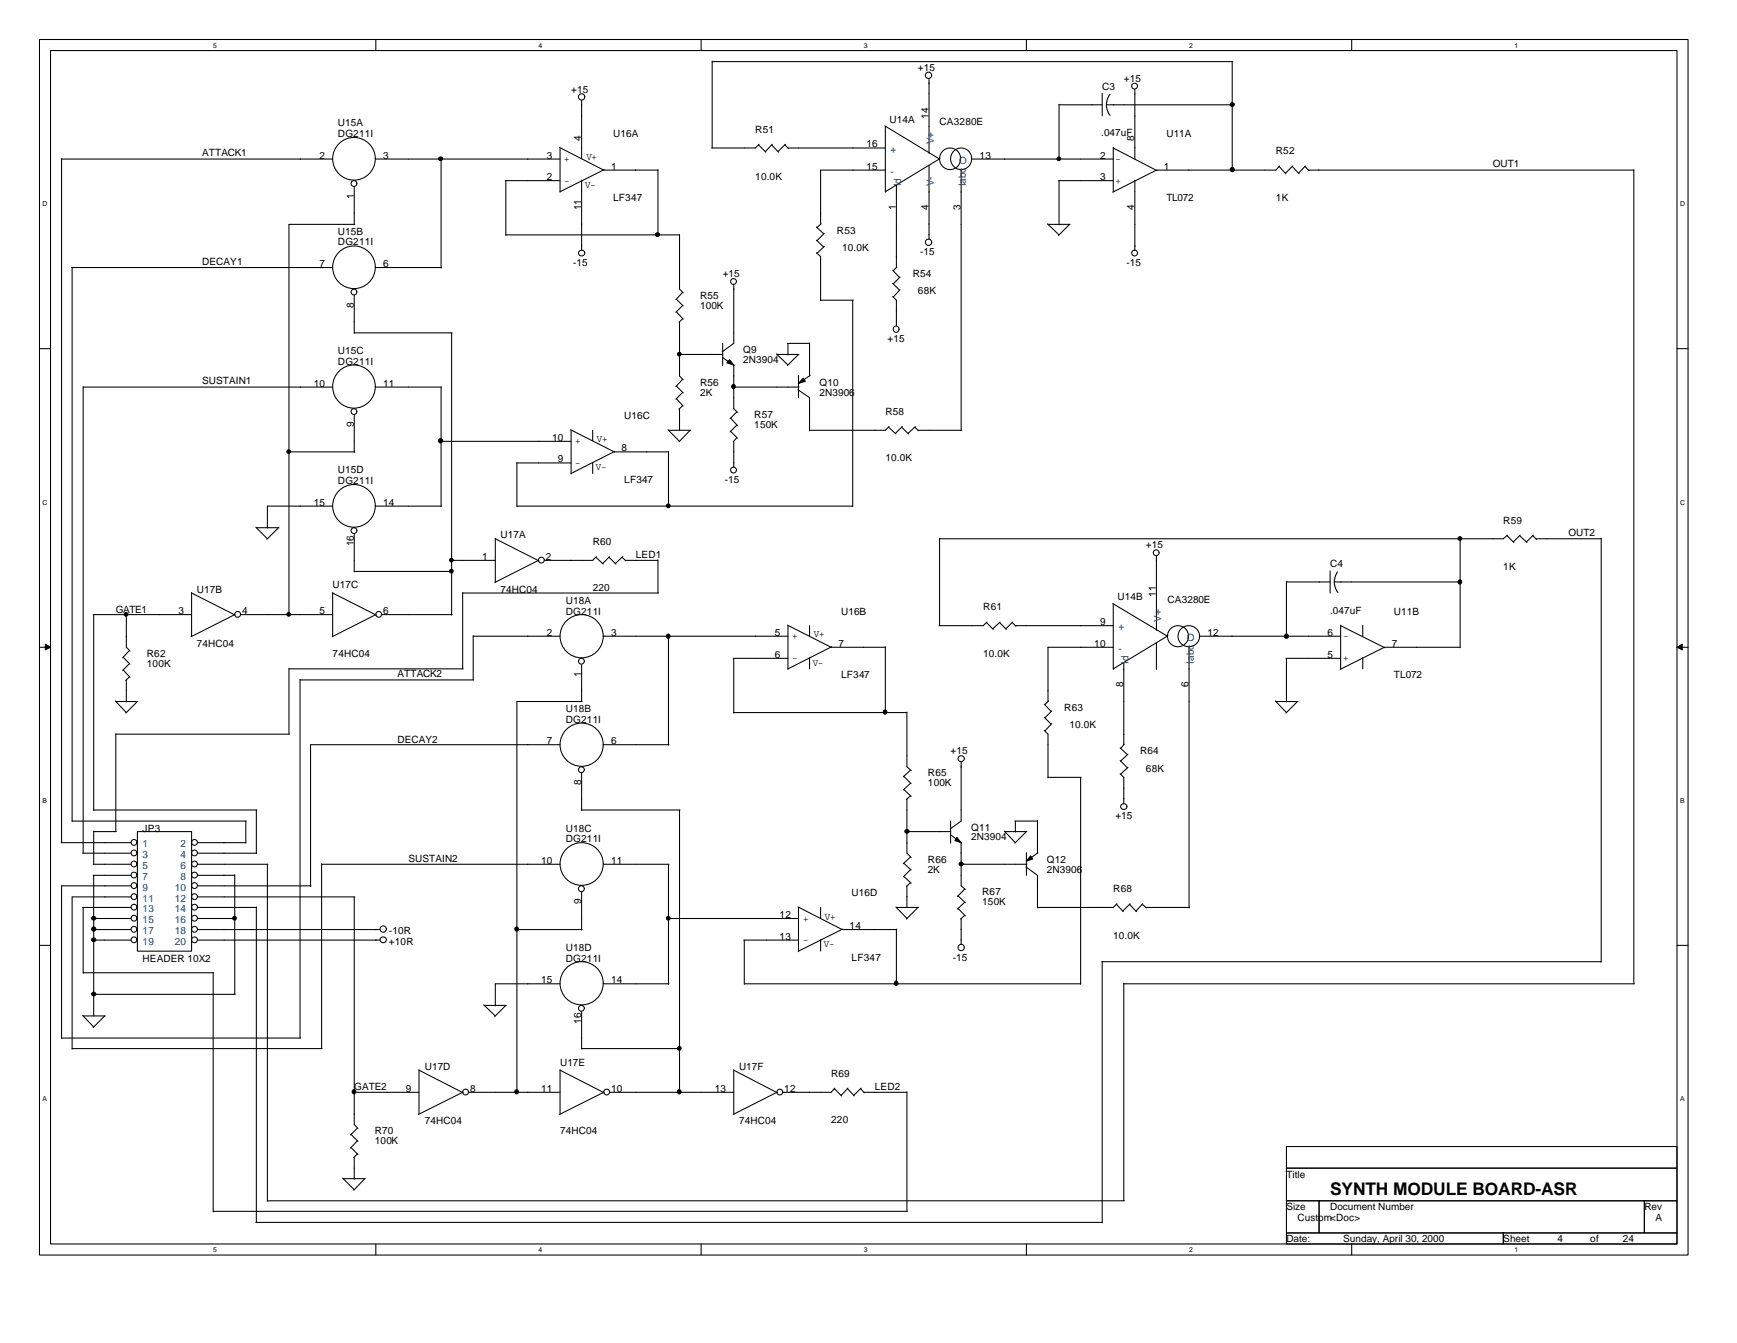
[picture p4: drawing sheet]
<svg xmlns="http://www.w3.org/2000/svg" width="279mm" height="216mm" viewBox="0 0 279 216" stroke-linecap="round" stroke-linejoin="round" font-family="sans-serif">
<g fill="none" stroke="#000" stroke-width=".17">
<path d="M6.3 6.3h265.2v195.5h-265.2zM8.1 8.1h261.6v191.9h-261.6zM60.5 6.3v1.8M93.6 16.2v9.3M112.8 6.3v1.8M114.6 9.8v14M114.6 9.9h83.7M149.4 12.7v11.9M165.1 6.3v1.8M170.3 16.8h7M170.3 16.8v8.8M177.3 15v3.6"/>
<path d="M178 16.8l.1 1.1 .5 .6M178 16.8h20.3M178.6 15.2l-.5 .6-.1 1M182.5 14.4v11.2M183 13.8a.47 .47 0 0 0-.7-.4 .47 .47 0 0 0 0 .8 .47 .47 0 0 0 .7-.4M198.2 9.9v17.5M217.4 6.3v1.8M9.9 25.6h43.6M9.9 25.5v110M57 30.1v6M57.1 36.1h-10.6v62.8M57.4 29.5a.47 .47 0 0 0-.7-.4 .47 .47 0 0 0 0 .8 .47 .47 0 0 0 .7-.4"/>
<path d="M60.4 25.5a3.4 3.4 0 0 0-5-3 3.4 3.4 0 0 0-.5 5.7 3.4 3.4 0 0 0 5.4-2l.1-.7M60.5 25.6h29.6M71 25.6v17.5M81.3 29h8.8M81.4 29v8.8M81.4 37.8h27.9M90 23.7l7.1 3.6h8.7M90.1 23.8v7.1M93.6 29v11.2M97.2 27.3l-7.1 3.5M105.8 27.3v10.5M109.3 37.7v8.8l.6 .6"/>
<path d="M122 23.3l1.2 1.2M122.1 23.2l-.6 .6h-7M124.1 23.3l1.1 1.2M124.2 23.2l-1.1 1.2M126.2 23.3l.6 .6M126.3 23.2l-1.2 1.2M126.7 23.8h15.7M131.3 38.6l1.2 1.1M131.3 36.5l1.2 1.1M132.1 36l-.7 .6M132.6 39.6l-1.2 1.1M132.6 37.5l-1.2 1.2"/>
<path d="M142.3 20.2l8.8 5.4M142.4 27.3h-10.4v8.8M142.4 20.3v10.6M144.2 29.7v13.3M149.4 26.6v11.8M151.2 25.5l-8.8 5.3M154.5 25.5a1.7 1.7 0 0 0-2.4-1.5 1.7 1.7 0 0 0-.4 2.8 1.7 1.7 0 0 0 2.8-.8v-.5M154.6 27.3v42M156.3 25.5a1.7 1.7 0 0 0-2.4-1.5 1.7 1.7 0 0 0-.4 2.8 1.7 1.7 0 0 0 2.7-.8l.1-.5M156.4 25.6h22.7M168.5 36l1.8 1.8M168.6 36.1h3.5"/>
<path d="M170.3 29h8.8M170.3 29v7.2M172 36.1l-1.7 1.7M179.1 23.7v7.1M179.1 23.8l7 3.6M182.5 29v11.2M205.7 26.8l1.1 1.1M205.8 26.7l-.6 .6h-19.2l-7 3.6M207.9 26.8l1.1 1.1M207.9 26.7l-1.1 1.2M209.9 26.8l.7 .6M210 26.7l-1.1 1.2"/>
<path d="M210.5 27.3h52.3M262.8 27.3v130.9M6.3 56h1.8M11.5 43h42M11.6 43v89.1M57 47.5v6.1M57 53.5h15.7M57.4 46.9a.47 .47 0 0 0-.7-.4 .47 .47 0 0 0 0 .8 .47 .47 0 0 0 .7-.4M60.4 42.9a3.4 3.4 0 0 0-5-3 3.4 3.4 0 0 0-.5 5.8 3.4 3.4 0 0 0 5.4-2l.1-.7M60.5 43h10.5M72.6 53.5v45.4M94.1 40.6a.48 .48 0 0 0-.5-.4 .48 .48 0 0 0-.5 .5 .48 .48 0 0 0 .5 .4l.4-.2 .1-.2"/>
<path d="M108.8 48.1l1.1 1.1M108.8 50.1l1.1 1.2M109.2 57h7M109.3 51.7v8.8l.6 .5M109.8 47l-1.1 1.2M109.8 49.1l-1.1 1.1M109.8 51.2l-.6 .6M116.2 57.5l1.9 1.3M116.2 55.2v3.6M118 45.8v9.4l-1.8 1.4M118 58.7v7l.6 .6M118.4 45.2a.47 .47 0 0 0-.7-.4 .47 .47 0 0 0 0 .8 .47 .47 0 0 0 .7-.3"/>
<path d="M124.9 56.9l1.8 1.8M125 57h3.5M126.7 55.2h3.5M126.7 55.2v1.9M128.4 57l-1.7 1.8M130.2 55.1v5.4M131.3 40.6l.7 .6v7.1M132 48.3h5.2M137.2 48.3v33.1M143.6 47.7l.6 .6v4.1M143.6 45.6l1.1 1.1M143.6 43.4l1.1 1.2"/>
<path d="M144.3 42.9l-.6 .6M144.8 46.6l-1.1 1.2M144.8 44.5l-1.1 1.1M183 40.6a.47 .47 0 0 0-.7-.3 .47 .47 0 0 0 0 .8 .47 .47 0 0 0 .7-.4M269.7 56h1.8M13.4 62.2h40.1M13.4 62.1v75.1M46.5 72.6h10.6M57 66.7v6M57.4 66.1a.47 .47 0 0 0-.7-.4 .47 .47 0 0 0 0 .8 .47 .47 0 0 0 .7-.3M60.5 62.2h10.5M71 71h20.9"/>
<path d="M71 62.2v19.2M83.1 74.4h8.8M83.1 74.4v7M91.8 69.1l7 3.5h8.7M91.9 69.2v7M95.3 69.2v1.7M95.3 74.3v1.8M98.9 72.6l-7 3.5M107.4 69.1l1.9 1.9M107.5 69.2h3.6M107.5 72.6v8.8M108.8 62.1l1.1 1.1"/>
<path d="M108.8 64.1l1.1 1.2M109.3 65.7v3.5M109.8 61l-1.1 1.1M109.8 63.1l-1.1 1.1M109.8 65.2l-.6 .6M111 69.2l-1.8 1.8M117.5 67.2l1.1 1.2M117.5 69.3l1.1 1.1M117.9 62.2h10.6M118 71v4.1M118.4 75.5a.47 .47 0 0 0-.7-.4 .47 .47 0 0 0 0 .8 .47 .47 0 0 0 .7-.3M118.5 66.2l-1.1 1.1"/>
<path d="M118.5 68.3l-1.1 1.1M118.5 70.4l-.6 .6M128.4 62.7l1.8 1.2v5.4M128.4 60.4v3.5M130.3 60.4l-1.9 1.2M142.9 68.7l1.2 1.1M143 68.6l-.6 .6h-12.2M145 68.7l1.1 1.1M145.1 68.6l-1.1 1.1M147.2 68.7l.5 .6M147.2 68.6l-1.2 1.1M147.7 69.2h7"/>
<path d="M15 98.8h15.8M15.1 98.8v31.5M20.3 98.8v5.3l.6 .5M30.8 95.3l7 3.6M30.8 95.2v7.1M37.8 98.8l-7.1 3.6M38.7 98.7a.47 .47 0 0 0-.7-.4 .47 .47 0 0 0 0 .8 .47 .47 0 0 0 .7-.3M38.8 98.8h14.7M41.1 84.8l1.9 1.8M41.2 84.8h3.7M44.8 84.8l-1.9 1.9M53.5 95.3l7 3.6"/>
<path d="M53.5 95.2v7.1M53.5 81.4h-10.5v3.5M57 85.9v6M57 91.9h15.7M57.4 85.3a.47 .47 0 0 0-.7-.4 .47 .47 0 0 0 0 .8 .47 .47 0 0 0 .7-.4M60.4 81.3a3.4 3.4 0 0 0-5-3 3.4 3.4 0 0 0-.5 5.7 3.4 3.4 0 0 0 5.4-2l.1-.7M60.5 98.8l-7.1 3.6M60.5 81.4h10.5M61.4 98.7a.47 .47 0 0 0-.7-.4 .47 .47 0 0 0 0 .8 .47 .47 0 0 0 .7-.3M61.5 98.8h11.2M72.6 90.1h7.1M74.4 95.2v12.3"/>
<path d="M74.4 95.3h31.5M79.7 86.6l7 3.6M79.7 86.5v7.1M83.1 81.4h54.1M86.6 90.1l-7 3.5M87.5 90a.47 .47 0 0 0-.7-.4 .47 .47 0 0 0 0 .8 .47 .47 0 0 0 .7-.4M95.8 89.6l1.2 1.1M95.9 89.5l-.6 .6h-7.7M98 89.6l1.1 1.1M98 89.5l-1.1 1.1M100.1 89.6l.6 .6M100.2 89.5l-1.2 1.1"/>
<path d="M100.6 90.1h5.2M105.8 90v5.3M151.1 86.5v14.1M158.7 100l-.5 .6h-7.2M160.9 100l-1.2 1.1M162.9 100l-1.1 1.1M179 97l8.8 5.3M179.1 97.1v10.5M186 89.4v11.9M186.4 88.8a.47 .47 0 0 0-.7-.4 .47 .47 0 0 0 0 .8 .47 .47 0 0 0 .7-.3M206.9 93.6h7.1M206.9 93.5v8.8"/>
<path d="M214 91.8v3.5M214.6 93.6l.2 1 .4 .6M214.6 93.6h20.3M215.1 91.9l-.4 .9-.1 .8M234.9 86.6v17.5M242.4 86.1l1.1 1.1M242.5 86l-.7 .6h-90.7M244.4 86.1l1.2 1.1M244.5 86l-1.1 1.1M246.5 86.1l.6 .6M246.6 86l-1.1 1.1M247.1 86.6h10.5"/>
<path d="M257.6 86.6v68.1M6.3 104.1h1.8M18.5 112.7l1.8 1.9M18.6 112.8h3.6M18.6 117.9v15.8M18.6 118h28M19.8 105.7l1.1 1.1M19.8 107.7l1.1 1.2M20.3 109.3v3.6M20.8 108.8l-.6 .6M20.8 104.6l-1.1 1.1M20.8 106.7l-1.1 1.1"/>
<path d="M22.1 112.8l-1.9 1.8M46.5 107.4v10.6M46.5 107.5h28M48.3 109.2v57.7M48.3 109.3h27.9M76.1 102.3h14M76.1 102.2v7.1M90.1 119.7h-40.1v22.8M93.6 106.8v6M93.6 112.8h-10.5v62.9M94 106.3a.47 .47 0 0 0-.7-.4 .47 .47 0 0 0 0 .8 .47 .47 0 0 0 .7-.4M97.1 102.3h29.6"/>
<path d="M97.1 119.7h10.5M107.5 102.3v17.5M117.9 105.8h8.8M118 105.8v8.8M118 114.6h27.9M126.7 100.5l7 3.6h8.7M126.7 100.6v7M130.2 100.6v1.6M130.2 105.7v1.8M133.8 104l-7.1 3.5M142.4 104v10.6M145.9 114.5v8.8l.7 .6"/>
<path d="M158.7 100.1l1.1 1.1M160.8 100.1l1.1 1.1M162.8 100.1l.6 .6M163.3 100.6h15.8M168 117.4l.6 .6v7.1M168 115.3l1.1 1.1M168 113.2l1.1 1.2M168.7 112.7l-.6 .6M169.2 116.3l-1.1 1.2M169.2 114.3l-1.1 1.1M179.1 104.1h-10.5v8.7M180.8 106.5v13.2"/>
<path d="M180.8 119.6l-.5 .7M186 103.4v4.2M187.9 102.2l-8.8 5.3M191.3 104.1v41.9M193 102.3h22.6M205.1 112.7l1.8 1.9M205.2 112.8h3.6M206.8 105.8h8.8M206.9 105.8v7.1M208.7 112.8l-1.9 1.8M215.6 100.5v7M215.6 100.6l7.2 3.5"/>
<path d="M219.2 100.5v1.8M219.2 105.7v1.8M234.9 104.1h-12.2l-7.1 3.5M269.7 104.1h1.8M9.8 135.5h11.3M11.6 132h28M13.3 137.2h7.8M15 138.9h6.1M15.1 133.7h3.6M15.1 130.2h26.2M15.1 133.6v5.3M22 135.4a.47 .47 0 0 0-.7-.4 .47 .47 0 0 0 0 .8 .47 .47 0 0 0 .7-.4"/>
<path d="M22 137.1a.47 .47 0 0 0-.7-.4 .47 .47 0 0 0 0 .8 .47 .47 0 0 0 .7-.4M22 138.9a.47 .47 0 0 0-.7-.4 .47 .47 0 0 0 0 .8 .47 .47 0 0 0 .7-.4M22.1 133.7h8.7v19.2h-8.7zM31.7 135.4a.47 .47 0 0 0-.7-.4 .47 .47 0 0 0 0 .8 .47 .47 0 0 0 .7-.4M31.7 137.1a.47 .47 0 0 0-.7-.4 .47 .47 0 0 0 0 .8 .47 .47 0 0 0 .7-.4M31.7 138.9a.47 .47 0 0 0-.7-.4 .47 .47 0 0 0 0 .8 .47 .47 0 0 0 .7-.4M31.8 135.5h7.7M31.8 137.2h9.4M31.8 138.9h11.3M39.5 132v3.6M41.2 130.2v7M43 138.9v54.2"/>
<path d="M51.7 138.9h38.4M51.7 138.9v29.7M93.6 124.3v6M93.6 130.2h15.8M94 123.7a.47 .47 0 0 0-.7-.4 .47 .47 0 0 0 0 .8 .47 .47 0 0 0 .7-.4M97 138.9a3.5 3.5 0 0 0-5-3.1 3.5 3.5 0 0 0-.6 5.8 3.5 3.5 0 0 0 5.6-2v-.7M97.1 138.9h10.5M107.5 138.9v19.3M109.3 130.2v45.5M145.4 124.8l1.2 1.2M145.4 126.9l1.2 1.1M145.4 138.8l1.2 1.1"/>
<path d="M145.8 133.7h7.1M145.9 128.4v8.8l.7 .6M146.5 123.8l-1.2 1.1M146.5 125.9l-1.2 1.1M146.5 127.9l-.7 .6M146.5 137.8l-1.2 1.1M146.5 139.8l-1.2 1.2M152.9 134.2l1.8 1.4M152.9 132v3.6M154.5 138.9h10.7M154.6 122.5v9.5l-1.8 1.3M154.6 135.5v6.9l.7 .6"/>
<path d="M155.1 121.9a.48 .48 0 0 0-.5-.4 .48 .48 0 0 0-.5 .4 .48 .48 0 0 0 .5 .5h.3l.2-.4M161.5 133.6l1.8 1.9M161.6 133.7h3.6M163.2 132h3.7M163.3 132v1.8M165 139.4l1.9 1.3v5.3M165.1 137.1v3.6M165.1 133.7l-1.9 1.9M166.9 131.9v5.3M167 137.1l-1.9 1.3M168.6 125h5.3M173.8 125v33.2"/>
<path d="M180.2 124.4l.6 .6v4.2M180.2 122.3l1.2 1.1M180.2 120.2l1.2 1.1M181.3 129.6a.48 .48 0 0 0-.5-.4 .48 .48 0 0 0-.5 .4 .48 .48 0 0 0 .5 .5h.2l.3-.4M181.4 123.4l-1.1 1.1M181.4 121.2l-1.1 1.1M6.3 152h1.8M13.3 145.9h7.8M13.4 145.9v10.6M13.4 156.4h21M15 151.1h6.1M15 149.4h6.1"/>
<path d="M15 140.7h6.1M15 147.7h6.1M15.1 140.7v22.6M15.1 159.9h22.7M21.1 142.4h-11.2v24.6M21.1 144.2h-9.5v24.5M22 140.6a.47 .47 0 0 0-.7-.3 .47 .47 0 0 0 0 .8 .47 .47 0 0 0 .7-.4M22 142.3a.47 .47 0 0 0-.7-.4 .47 .47 0 0 0 0 .8 .47 .47 0 0 0 .7-.3M22 144.1a.47 .47 0 0 0-.7-.4 .47 .47 0 0 0 0 .8 .47 .47 0 0 0 .7-.4M22 145.8a.47 .47 0 0 0-.7-.4 .47 .47 0 0 0 0 .8 .47 .47 0 0 0 .7-.4M22 147.6a.47 .47 0 0 0-.7-.4 .47 .47 0 0 0 0 .8 .47 .47 0 0 0 .7-.4M22 149.4a.47 .47 0 0 0-.7-.4 .47 .47 0 0 0 0 .8 .47 .47 0 0 0 .7-.4"/>
<path d="M22 151a.47 .47 0 0 0-.7-.3 .47 .47 0 0 0 0 .8 .47 .47 0 0 0 .7-.4M31.7 140.6a.47 .47 0 0 0-.7-.3 .47 .47 0 0 0 0 .8 .47 .47 0 0 0 .7-.4M31.7 142.3a.47 .47 0 0 0-.7-.4 .47 .47 0 0 0 0 .8 .47 .47 0 0 0 .7-.3M31.7 144.1a.47 .47 0 0 0-.7-.4 .47 .47 0 0 0 0 .8 .47 .47 0 0 0 .7-.4M31.7 145.8a.47 .47 0 0 0-.7-.4 .47 .47 0 0 0 0 .8 .47 .47 0 0 0 .7-.4M31.7 147.6a.47 .47 0 0 0-.7-.4 .47 .47 0 0 0 0 .8 .47 .47 0 0 0 .7-.4M31.7 149.4a.47 .47 0 0 0-.7-.4 .47 .47 0 0 0 0 .8 .47 .47 0 0 0 .7-.4M31.7 151a.47 .47 0 0 0-.7-.3 .47 .47 0 0 0 0 .8 .47 .47 0 0 0 .7-.4M31.8 145.9h9.4M31.8 151.1h29.3M31.8 149.4h29.3M31.8 140.7h6"/>
<path d="M31.8 142.4h18.2M31.8 144.2h25.3M31.8 147.7h6M34.3 156.4v38.4M37.8 140.6v19.3M41.2 145.8v50.7M57 144.2v36.6l.6 .6M62.1 151a.48 .48 0 0 0-.4-.4 .48 .48 0 0 0-.5 .5 .48 .48 0 0 0 .4 .5l.5-.3v-.2M83.1 149.4h10.5M90.1 158.2h-10.4v3.5M93.6 143.4v6.1M94 142.8a.47 .47 0 0 0-.7-.3 .47 .47 0 0 0 0 .8 .47 .47 0 0 0 .7-.4"/>
<path d="M97.1 158.2h10.5M107.5 147.7h20.9M119.6 151.1h8.8M119.7 158.2h54.1M119.7 151.1v7.1M128.4 145.8l7.1 3.6h8.7M128.4 145.9v7.1M132 145.9v1.7M132 151v1.9M135.6 149.4l-7.2 3.5M144.1 145.8l1.8 1.9M144.2 149.4v8.8"/>
<path d="M144.2 145.9h3.5M145.4 140.9l1.2 1.1M145.9 142.4v3.5M146.5 141.9l-.7 .6M147.7 145.9l-1.9 1.8M154.1 144l1.2 1.1M154.1 146l1.2 1.2M154.6 147.7v4.1M155.2 142.9l-1.2 1.2M155.2 145l-1.2 1.1M155.2 147.2l-.7 .5M177.2 154.6h80.4"/>
<path d="M177.3 154.6v42M179.6 145.4l1.1 1.2M179.7 145.3l-.6 .6h-12.2M180.8 158.1v34.9M180.8 158.2h82.1M181.7 145.4l1.1 1.2M181.8 145.3l-1.2 1.2M183.7 145.4l.7 .6M183.8 145.3l-1.1 1.2M184.3 145.9h7M269.7 152h1.8M9.9 166.9h38.4"/>
<path d="M11.6 168.6h40.2M13.3 163.2l1.8 1.9M13.4 163.3h3.5M16.8 163.3l-1.8 1.9M57 175.6h10.4M67.4 172l7.1 3.7M67.4 172v7.1M74.4 175.6l-7.1 3.6M75.4 175.5a.47 .47 0 0 0-.8-.4 .47 .47 0 0 0 0 .8 .47 .47 0 0 0 .8-.3M75.4 175.6h14.7M77.8 161.5l1.9 1.8M77.9 161.6h3.5"/>
<path d="M81.4 161.6l-1.8 1.8M90.1 172l7.1 3.7M90.1 172v7.1M93.6 162.6v6.1M93.6 168.6h15.8M94 162.1a.47 .47 0 0 0-.7-.4 .47 .47 0 0 0 0 .8 .47 .47 0 0 0 .7-.4M97.1 175.6l-7.1 3.6M98 175.5a.47 .47 0 0 0-.7-.4 .47 .47 0 0 0 0 .8 .47 .47 0 0 0 .7-.3M98.1 175.6h19.9M118 172v7.1M118 172l7.1 3.7M125 175.6l-7.1 3.6"/>
<path d="M125.9 175.5a.47 .47 0 0 0-.7-.4 .47 .47 0 0 0 0 .8 .47 .47 0 0 0 .7-.3M134.2 175l1.2 1.2M134.3 174.9l-.6 .7h-7.7M136.3 175l1.1 1.2M136.4 174.9l-1.1 1.2M138.4 175l.6 .7M138.5 174.9l-1.2 1.2M138.9 175.6h7M145.9 175.5v19.2M34.3 194.7h111.7M41.1 196.5h136.2M43 193h137.8"/>
<path d="M55.1 189.4l1.9 1.9M55.2 189.5h3.6M56.5 182.4l1.1 1.1M56.5 184.5l1.1 1.1M57 186v3.6M57.5 181.4l-1.1 1.1M57.5 183.4l-1.1 1.2M57.5 185.5l-.6 .6M58.7 189.5l-1.8 1.8M60.5 200v1.8M112.8 200v1.8M165.1 200v1.8"/>
<path d="M206.9 184.3h62.8v3.5h-62.8zM206.9 187.8h62.8v5.2h-62.8zM206.9 193h5.3v5.2h-5.3zM206.9 198.2h34.9v1.8h-34.9zM212.2 193h52.3v5.2h-52.3zM217.4 200v1.8M241.8 198.2h27.9v1.8h-27.9zM264.5 193h5.2v5.2h-5.2z"/>
<circle cx="93.6" cy="15.6" r=".51"/>
<circle cx="149.4" cy="12.1" r=".51"/>
<circle cx="149.4" cy="38.9" r=".51"/>
<circle cx="144.1" cy="52.9" r=".49"/>
<circle cx="56.9" cy="62.1" r="3.5"/>
<circle cx="93.6" cy="102.3" r="3.5"/>
<circle cx="93.6" cy="119.7" r="3.5"/>
<circle cx="189.5" cy="102.3" r="1.69"/>
<circle cx="191.2" cy="102.3" r="1.71"/>
<circle cx="61.6" cy="149.4" r=".51"/>
<circle cx="93.6" cy="158.1" r="3.5"/>
<circle cx="154.6" cy="152.3" r=".51"/>
</g>
<g fill="#000" stroke="#000" stroke-width=".16">
<path d="M7.3 103.5l.8 .6-.8 .4z" fill-rule="evenodd"/>
<path d="M269.7 104.1l.9-.6v1z" fill-rule="evenodd"/>
</g>
<g fill="#000" stroke="#000" stroke-width=".17">
<path d="M117.3 57.8l.7 .9-1.1-.4z" fill-rule="evenodd"/>
<path d="M129.2 60.8l.3 .5-1.1 .3z" fill-rule="evenodd"/>
<path d="M153.9 134.6l.7 .9-1-.4z" fill-rule="evenodd"/>
<path d="M165.8 137.6l.3 .5-1 .3z" fill-rule="evenodd"/>
</g>
<g fill="#000" stroke="#000" stroke-width=".17">
<circle cx="198.2" cy="16.8" r=".32"/>
<circle cx="70.9" cy="25.5" r=".32"/>
<circle cx="105.8" cy="37.7" r=".32"/>
<circle cx="170.3" cy="25.5" r=".3"/>
<circle cx="198.2" cy="27.3" r=".34"/>
<circle cx="109.3" cy="56.9" r=".3"/>
<circle cx="46.4" cy="72.6" r=".3"/>
<circle cx="70.9" cy="70.9" r=".34"/>
<circle cx="118" cy="62.1" r=".32"/>
<circle cx="20.3" cy="98.8" r=".3"/>
<circle cx="46.4" cy="98.8" r=".3"/>
<circle cx="72.6" cy="91.8" r=".3"/>
<circle cx="72.6" cy="90" r=".3"/>
<circle cx="107.5" cy="81.3" r=".3"/>
<circle cx="234.8" cy="93.6" r=".32"/>
<circle cx="234.8" cy="86.6" r=".3"/>
<circle cx="107.5" cy="102.3" r=".32"/>
<circle cx="142.3" cy="114.5" r=".32"/>
<circle cx="206.9" cy="102.3" r=".34"/>
<circle cx="145.9" cy="133.6" r=".32"/>
<circle cx="154.6" cy="138.9" r=".32"/>
<circle cx="15.1" cy="149.4" r=".34"/>
<circle cx="15.1" cy="159.8" r=".32"/>
<circle cx="15.1" cy="147.6" r=".32"/>
<circle cx="15.1" cy="151.1" r=".32"/>
<circle cx="37.7" cy="147.6" r=".3"/>
<circle cx="83.1" cy="149.4" r=".32"/>
<circle cx="107.5" cy="147.6" r=".3"/>
<circle cx="144.1" cy="158.1" r=".32"/>
<circle cx="56.9" cy="175.5" r=".32"/>
<circle cx="83.1" cy="175.5" r=".32"/>
<circle cx="109.2" cy="175.5" r=".32"/>
<circle cx="109.3" cy="168.5" r=".3"/>
</g>
<text font-size="2.8" x="214" y="192.1">SYNTH MODULE BOARD-ASR</text>
<g font-size="1.6">
<text x="147.7" y="11.4">+15</text>
<text x="91.9" y="14.9">+15</text>
<text x="177.3" y="14.4">C3</text>
<text x="180.8" y="13.1">+15</text>
<text x="54.4" y="20.3">U15A</text>
<text x="54.4" y="22">DG211I</text>
<text x="93.5" y="22.6" transform="rotate(-90 93.5 22.6)">4</text>
<text x="98.6" y="22">U16A</text>
<text x="121.5" y="21.3">R51</text>
<text x="139.4" y="23.7">16</text>
<text x="143.1" y="19.7">U14A</text>
<text x="149.4" y="19.1" transform="rotate(-90 149.4 19.1)">14</text>
<text x="151.1" y="20.2">CA3280E</text>
<text x="177.1" y="21.8">.047uF</text>
<text x="182.5" y="22.6" transform="rotate(-90 182.5 22.6)">8</text>
<text x="187.6" y="22">U11A</text>
<text x="32.5" y="25.1">ATTACK1</text>
<text x="51.4" y="25.5">2</text>
<text x="61.6" y="25.5">3</text>
<text x="88" y="25.5">3</text>
<text x="88" y="29">2</text>
<text x="90.8" y="26.1">+</text>
<text x="90.8" y="29.5">-</text>
<text x="94.3" y="25.7">V+</text>
<text x="98.3" y="27.3">1</text>
<text x="121.5" y="28.9">10.0K</text>
<text x="139.4" y="27.3">15</text>
<text x="157.6" y="25.5">13</text>
<text x="177" y="25.5">2</text>
<text x="177" y="29">3</text>
<text x="179.4" y="29.5">+</text>
<text x="179.4" y="26.1">-</text>
<text x="187.2" y="27.3">1</text>
<text x="205.2" y="24.8">R52</text>
<text x="240.1" y="26.9">OUT1</text>
<text x="56.9" y="32" transform="rotate(-90 56.9 32)">1</text>
<text x="93.5" y="33.8" transform="rotate(-90 93.5 33.8)">11</text>
<text x="94.1" y="30.2">V-</text>
<text x="98.6" y="32.3">LF347</text>
<text x="144.1" y="33.8" transform="rotate(-90 144.1 33.8)">1</text>
<text x="149.4" y="33.8" transform="rotate(-90 149.4 33.8)">4</text>
<text x="154.5" y="33.8" transform="rotate(-90 154.5 33.8)">3</text>
<text x="182.5" y="33.8" transform="rotate(-90 182.5 33.8)">4</text>
<text x="187.6" y="32.3">TL072</text>
<text x="205.2" y="32.3">1K</text>
<text x="54.4" y="37.8">U15B</text>
<text x="54.4" y="39.5">DG211I</text>
<text x="134.6" y="37.6">R53</text>
<text x="135.5" y="40.4">10.0K</text>
<text x="148" y="41.1">-15</text>
<text x="32.5" y="42.6">DECAY1</text>
<text x="51.4" y="42.9">7</text>
<text x="61.6" y="42.9">6</text>
<text x="92.2" y="42.8">-15</text>
<text x="116.2" y="44.5">+15</text>
<text x="146.8" y="44.5">R54</text>
<text x="147.7" y="47.3">68K</text>
<text x="181.2" y="42.8">-15</text>
<text x="56.9" y="49.4" transform="rotate(-90 56.9 49.4)">8</text>
<text x="112.6" y="48">R55</text>
<text x="112.6" y="49.6">100K</text>
<text x="54.4" y="56.9">U15C</text>
<text x="54.4" y="58.7">DG211I</text>
<text x="119.5" y="56.7">Q9</text>
<text x="119.5" y="58.3">2N3904</text>
<text x="142.7" y="55">+15</text>
<text x="32.5" y="61.8">SUSTAIN1</text>
<text x="50.5" y="62.1">10</text>
<text x="61.6" y="62.1">11</text>
<text x="112.6" y="62">R56</text>
<text x="112.6" y="63.6">2K</text>
<text x="131.8" y="62">Q10</text>
<text x="131.8" y="63.6">2N3906</text>
<text x="56.9" y="68.7" transform="rotate(-90 56.9 68.7)">9</text>
<text x="88.8" y="70.9">10</text>
<text x="92.5" y="71.4">+</text>
<text x="96" y="71">V+</text>
<text x="100.4" y="67.4">U16C</text>
<text x="121.3" y="67.2">R57</text>
<text x="121.3" y="68.7">150K</text>
<text x="142.4" y="66.7">R58</text>
<text x="54.4" y="76.1">U15D</text>
<text x="54.4" y="77.8">DG211I</text>
<text x="89.7" y="74.3">9</text>
<text x="92.5" y="74.9">-</text>
<text x="95.8" y="75.6">V-</text>
<text x="100" y="72.6">8</text>
<text x="100.4" y="77.6">LF347</text>
<text x="116.6" y="77.6">-15</text>
<text x="142.4" y="74.2">10.0K</text>
<text x="50.5" y="81.3">15</text>
<text x="61.6" y="81.3">14</text>
<text x="56.9" y="87.8" transform="rotate(-90 56.9 87.8)">16</text>
<text x="80.5" y="86.5">U17A</text>
<text x="95.3" y="87.6">R60</text>
<text x="102.3" y="89.7">LED1</text>
<text x="184.3" y="88.1">+15</text>
<text x="241.8" y="84.2">R59</text>
<text x="252.3" y="86.2">OUT2</text>
<text x="31.7" y="95.2">U17B</text>
<text x="53.5" y="94.6">U17C</text>
<text x="77.6" y="90">1</text>
<text x="80.5" y="95.2">74HC04</text>
<text x="87.8" y="90">2</text>
<text x="95.3" y="95.1">220</text>
<text x="185.9" y="95.9" transform="rotate(-90 185.9 95.9)">11</text>
<text x="214" y="91.1">C4</text>
<text x="241.8" y="91.6">1K</text>
<text x="18.6" y="98.5">GATE1</text>
<text x="28.7" y="98.7">3</text>
<text x="38.9" y="98.7">4</text>
<text x="51.4" y="98.7">5</text>
<text x="61.6" y="98.7">6</text>
<text x="91" y="97">U18A</text>
<text x="91" y="98.8">DG211I</text>
<text x="135.3" y="98.8">U16B</text>
<text x="158.2" y="98">R61</text>
<text x="177" y="100.5">9</text>
<text x="179.7" y="96.5">U14B</text>
<text x="187.8" y="96.9">CA3280E</text>
<text x="214" y="98.6">.047uF</text>
<text x="224.2" y="98.8">U11B</text>
<text x="23.6" y="105.6">R62</text>
<text x="23.6" y="107.2">100K</text>
<text x="31.7" y="104">74HC04</text>
<text x="53.5" y="105.6">74HC04</text>
<text x="88" y="102.2">2</text>
<text x="98.3" y="102.2">3</text>
<text x="124.6" y="102.2">5</text>
<text x="124.6" y="105.7">6</text>
<text x="127.4" y="102.8">+</text>
<text x="127.4" y="106.3">-</text>
<text x="130.7" y="107">V-</text>
<text x="130.9" y="102.4">V+</text>
<text x="134.9" y="104">7</text>
<text x="158.2" y="105.6">10.0K</text>
<text x="176" y="104">10</text>
<text x="194.2" y="102.2">12</text>
<text x="213.5" y="102.2">6</text>
<text x="213.5" y="105.7">5</text>
<text x="216.1" y="106.3">+</text>
<text x="216.1" y="102.8">-</text>
<text x="223.9" y="104">7</text>
<text x="63.9" y="108.9">ATTACK2</text>
<text x="93.5" y="108.8" transform="rotate(-90 93.5 108.8)">1</text>
<text x="135.3" y="109.1">LF347</text>
<text x="180.7" y="110.5" transform="rotate(-90 180.7 110.5)">8</text>
<text x="191.2" y="110.5" transform="rotate(-90 191.2 110.5)">6</text>
<text x="224.2" y="109.1">TL072</text>
<text x="63.9" y="119.4">DECAY2</text>
<text x="88" y="119.6">7</text>
<text x="91" y="114.5">U18B</text>
<text x="91" y="116.2">DG211I</text>
<text x="98.3" y="119.6">6</text>
<text x="171.2" y="114.3">R63</text>
<text x="172" y="117.1">10.0K</text>
<text x="149.3" y="124.8">R65</text>
<text x="152.9" y="121.2">+15</text>
<text x="183.4" y="121.2">R64</text>
<text x="184.3" y="124">68K</text>
<text x="93.5" y="126.2" transform="rotate(-90 93.5 126.2)">8</text>
<text x="149.3" y="126.3">100K</text>
<text x="179.4" y="131.7">+15</text>
<text x="22.9" y="133.7">JP3</text>
<text x="91" y="133.7">U18C</text>
<text x="91" y="135.4">DG211I</text>
<text x="156.2" y="133.5">Q11</text>
<text x="156.2" y="135">2N3904</text>
<text x="65.7" y="138.5">SUSTAIN2</text>
<text x="87" y="138.9">10</text>
<text x="98.3" y="138.9">11</text>
<text x="149.3" y="138.7">R66</text>
<text x="149.3" y="140.3">2K</text>
<text x="158" y="143.9">R67</text>
<text x="168.4" y="138.7">Q12</text>
<text x="168.4" y="140.3">2N3906</text>
<text x="179.1" y="143.4">R68</text>
<text x="93.5" y="145.4" transform="rotate(-90 93.5 145.4)">9</text>
<text x="125.4" y="147.6">12</text>
<text x="129.2" y="148.2">+</text>
<text x="132.7" y="147.8">V+</text>
<text x="136.7" y="149.4">14</text>
<text x="137" y="144.1">U16D</text>
<text x="158" y="145.5">150K</text>
<text x="22.9" y="154.6">HEADER 10X2</text>
<text x="62.6" y="152">+10R</text>
<text x="62.6" y="150.2">-10R</text>
<text x="91" y="152.8">U18D</text>
<text x="91" y="154.6">DG211I</text>
<text x="125.4" y="151">13</text>
<text x="129.2" y="151.6">-</text>
<text x="132.5" y="152.3">V-</text>
<text x="137" y="154.4">LF347</text>
<text x="153.2" y="154.4">-15</text>
<text x="179.1" y="151">10.0K</text>
<text x="87" y="158.1">15</text>
<text x="98.3" y="158.1">14</text>
<text x="93.5" y="164.6" transform="rotate(-90 93.5 164.6)">16</text>
<text x="68.3" y="172">U17D</text>
<text x="90.1" y="171.4">U17E</text>
<text x="118.9" y="172">U17F</text>
<text x="133.7" y="173.1">R69</text>
<text x="57" y="175.2">GATE2</text>
<text x="65.3" y="175.5">9</text>
<text x="75.6" y="175.5">8</text>
<text x="87" y="175.5">11</text>
<text x="98.3" y="175.5">10</text>
<text x="115" y="175.5">13</text>
<text x="126.2" y="175.5">12</text>
<text x="140.7" y="175.2">LED2</text>
<text x="60.3" y="182.3">R70</text>
<text x="60.3" y="183.9">100K</text>
<text x="68.3" y="180.8">74HC04</text>
<text x="90.1" y="182.3">74HC04</text>
<text x="118.9" y="180.8">74HC04</text>
<text x="133.7" y="180.6">220</text>
<text x="206.9" y="189.3">Title</text>
<text x="206.9" y="194.6">Size</text>
<text x="208.7" y="196.3">Custom&lt;Doc&gt;</text>
<text x="214" y="194.6">Document Number</text>
<text x="264.5" y="194.6">Rev</text>
<text x="266.3" y="196.3">A</text>
<text x="206.9" y="199.7">Date:</text>
<text x="216.1" y="199.7">Sunday, April 30, 2000</text>
<text x="241.8" y="199.7">Sheet</text>
<text x="250.5" y="199.7">4</text>
<text x="255.8" y="199.7">of</text>
<text x="261" y="199.7">24</text>
</g>
<g font-size="1.6" fill="#004080">
<text x="150.2" y="23.2" transform="rotate(-90 150.2 23.2)">V+</text>
<text x="143.3" y="24.6">+</text>
<text x="143.3" y="28.1">-</text>
<text x="144.9" y="30" transform="rotate(-90 144.9 30)">Id</text>
<text x="150.2" y="30" transform="rotate(-90 150.2 30)">V-</text>
<text x="154.3" y="26.3">O</text>
<text x="155.4" y="30" transform="rotate(-90 155.4 30)">Iabc</text>
<text x="179.9" y="101.3">+</text>
<text x="186.8" y="100" transform="rotate(-90 186.8 100)">V+</text>
<text x="179.9" y="104.8">-</text>
<text x="181.5" y="106.7" transform="rotate(-90 181.5 106.7)">Id</text>
<text x="190.9" y="103">O</text>
<text x="192" y="106.7" transform="rotate(-90 192 106.7)">Iabc</text>
<text x="22.9" y="136.2">1</text>
<text x="22.9" y="137.9">3</text>
<text x="29" y="136.2">2</text>
<text x="29" y="137.9">4</text>
<text x="22.9" y="139.7">5</text>
<text x="22.9" y="141.5">7</text>
<text x="22.9" y="143.2">9</text>
<text x="28.1" y="143.2">10</text>
<text x="29" y="139.7">6</text>
<text x="29" y="141.5">8</text>
<text x="22.9" y="144.9">11</text>
<text x="22.9" y="146.6">13</text>
<text x="22.9" y="148.4">15</text>
<text x="28.1" y="144.9">12</text>
<text x="28.1" y="146.6">14</text>
<text x="28.1" y="148.4">16</text>
<text x="22.9" y="150.2">17</text>
<text x="22.9" y="151.9">19</text>
<text x="28.1" y="150.2">18</text>
<text x="28.1" y="151.9">20</text>
</g>
<g font-size="1.1">
<text x="34.3" y="7.7">5</text>
<text x="86.6" y="7.7">4</text>
<text x="138.9" y="7.7">3</text>
<text x="191.3" y="7.7">2</text>
<text x="243.6" y="7.7">1</text>
<text x="6.9" y="33.2">D</text>
<text x="270.3" y="33.2">D</text>
<text x="6.9" y="81.1">C</text>
<text x="270.3" y="81.1">C</text>
<text x="6.9" y="129.1">B</text>
<text x="270.3" y="129.1">B</text>
<text x="6.9" y="177">A</text>
<text x="270.3" y="177">A</text>
<text x="34.3" y="201.3">5</text>
<text x="86.6" y="201.3">4</text>
<text x="138.9" y="201.3">3</text>
<text x="191.3" y="201.3">2</text>
<text x="243.6" y="201.3">1</text>
</g>
</svg>
